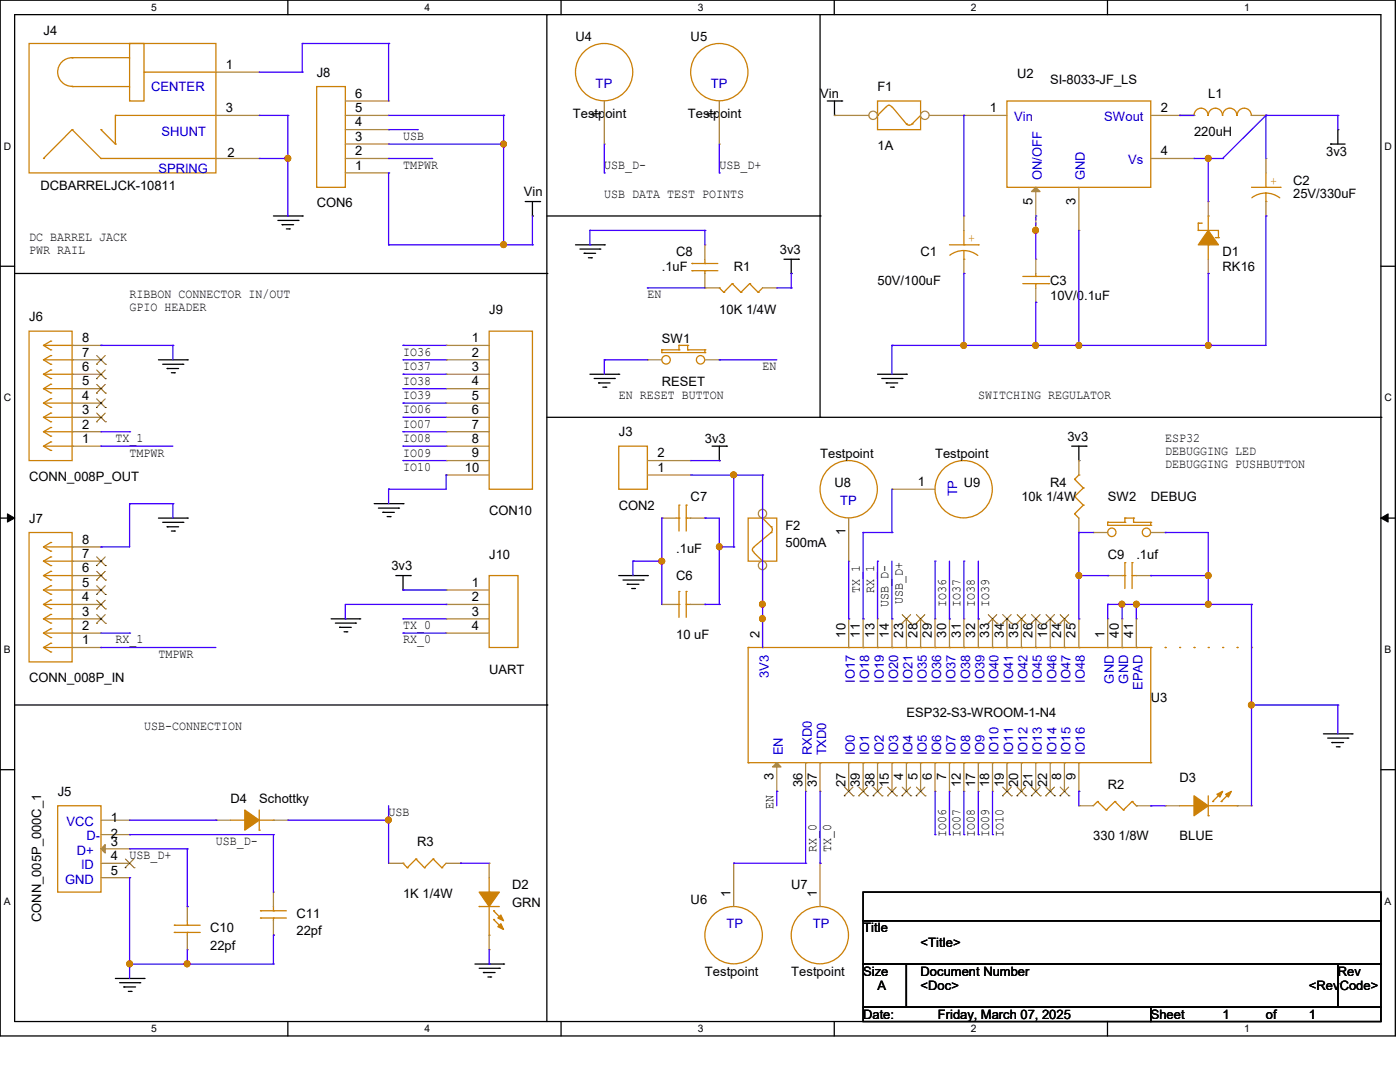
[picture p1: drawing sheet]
<svg xmlns="http://www.w3.org/2000/svg" width="279mm" height="216mm" viewBox="0 0 279 216" stroke-linecap="round" stroke-linejoin="round" font-family="sans-serif">
<path d="M0 0h278.5v206.7h-278.5zM2.9 2.9h272.7v200.9h-272.7z" fill="none" stroke="#000" stroke-width=".25"/>
<g fill="#fff">
<path d="M30.2 .3h1.1v2.3h-1.1z"/>
<path d="M30.2 204.1h1.1v2.3h-1.1z"/>
</g>
<path d="M57.4 0v2.9M57.4 203.8v2.9" fill="none" stroke="#000" stroke-width=".25"/>
<g fill="#fff">
<path d="M84.7 .3h1.1v2.3h-1.1z"/>
<path d="M84.7 204.1h1.1v2.3h-1.1z"/>
</g>
<path d="M112 0v2.9M112 203.8v2.9" fill="none" stroke="#000" stroke-width=".25"/>
<g fill="#fff">
<path d="M139.2 .3h1.1v2.3h-1.1z"/>
<path d="M139.2 204.1h1.1v2.3h-1.1z"/>
</g>
<path d="M166.5 0v2.9M166.5 203.8v2.9" fill="none" stroke="#000" stroke-width=".25"/>
<g fill="#fff">
<path d="M193.8 .3h1.1v2.3h-1.1z"/>
<path d="M193.8 204.1h1.1v2.3h-1.1z"/>
</g>
<path d="M221 0v2.9M221 203.8v2.9" fill="none" stroke="#000" stroke-width=".25"/>
<g fill="#fff">
<path d="M248.3 .3h1.1v2.3h-1.1z"/>
<path d="M248.3 204.1h1.1v2.3h-1.1z"/>
<path d="M.8 28h1.4v2.3h-1.4z"/>
<path d="M276.3 28h1.4v2.3h-1.4z"/>
<path d="M.8 78.2h1.4v2.3h-1.4z"/>
<path d="M276.3 78.2h1.4v2.3h-1.4z"/>
</g>
<path d="M0 53.1h2.9M275.6 53.1h2.9" fill="none" stroke="#000" stroke-width=".25"/>
<g fill="#fff">
<path d="M.8 128.5h1.3v2.2h-1.3z"/>
<path d="M276.3 128.5h1.3v2.2h-1.3z"/>
</g>
<path d="M0 103.4h2.9M275.6 103.4h2.9" fill="none" stroke="#000" stroke-width=".25"/>
<path d="M1.5 102.5l1.4 .9-1.4 .8zM275.6 103.4l1.4-.9v1.7z" fill="#000" stroke="#000" stroke-width=".2"/>
<g fill="#fff">
<path d="M.8 178.7h1.3v2.2h-1.3z"/>
<path d="M276.3 178.7h1.3v2.2h-1.3z"/>
</g>
<g fill="none" stroke="#000" stroke-width=".25">
<path d="M109.1 2.9h.1M109.1 2.9v200.9M163.7 2.9v80.4M165.1 20.2h2.9M166.5 23h.1M166.5 20.2v2.8M168 20.2h.1M265.6 28.7h.1M265.6 28.7h2.8M267 25.9h.1M267 25.9v2.8M2.9 54.6h106.2"/>
<path d="M54.6 43.1h5.7M55.5 44h4M56.3 44.8h.1M56.3 44.8h2.3M57.1 45.7h.6M57.7 45.7h.1M59.5 44h.1M60.3 43.1h.1M104.8 40.2h2.9M106.3 43.1h.1M106.3 40.2v2.9M107.7 40.2h.1"/>
<path d="M109.1 54.6h.1M109.1 43.1h54.6M114.9 48.9h5.7M115.7 49.7h4M116.6 50.5h.1M116.6 50.5h2.3M117.4 51.4h.6M118 51.4h.1M119.7 49.7h.1M120.6 48.9h.1M156.5 51.7h2.8M157.9 54.6h.1"/>
<path d="M157.9 51.7v2.9M159.3 51.7h.1M163.7 43.1h.1M31.6 71.8h5.8M32.5 72.7h4M33.4 73.5h.1M33.4 73.5h2.2M34.2 74.4h.6M34.8 74.4h.1M36.5 72.7h.1M37.4 71.8h.1M117.7 74.7h5.8"/>
<path d="M118.6 75.5h4M119.5 76.4h.1M119.5 76.4h2.3M120.3 77.3h.6M120.9 77.3h.1M122.6 75.5h.1M123.5 74.7h.1M175.1 74.7h5.8M176 75.5h4M176.9 76.4h.1M176.9 76.4h2.3M177.7 77.3h.6"/>
<path d="M178.3 77.3h.1M180 75.5h.1M180.9 74.7h.1M109.1 83.3h166.5M142.1 89h2.9M143.6 91.9h.1M143.6 89v2.9M145 89h.1M163.7 83.3h.1M213.9 89h2.8M215.3 91.9h.1M215.3 89v2.9"/>
<path d="M216.7 89h.1M275.6 83.3h.1M31.6 103.4h5.8M32.5 104.2h4M33.4 105.1h.1M33.4 105.1h2.2M34.2 106h.6M34.8 106h.1M36.5 104.2h.1M37.4 103.4h.1M74.7 100.5h5.7M75.5 101.4h4"/>
<path d="M76.4 102.2h.1M76.4 102.2h2.3M77.3 103.1h.6M77.9 103.1h.1M79 114.9h2.9M79.5 101.4h.1M80.4 100.5h.1M80.4 117.7h.1M80.4 114.9v2.8M81.9 114.9h.1M123.5 114.9h5.7M124.3 115.7h4.1"/>
<path d="M125.2 116.6h.1M125.2 116.6h2.3M126.1 117.4h.5M126.6 117.4h.1M128.4 115.7h.1M129.2 114.9h.1M66.1 123.5h5.7M66.9 124.3h4.1M67.8 125.2h.1M67.8 125.2h2.3M68.7 126.1h.5M69.2 126.1h.1"/>
<path d="M71 124.3h.1M71.8 123.5h.1M0 153.6h2.9M2.9 140.7h106.2M109.1 140.7h.1M264.1 146.4h5.7M265 147.3h4M265.8 148.2h.1M265.8 148.2h2.3M266.7 149h.6M267.3 149h.1M269 147.3h.1"/>
<path d="M269.8 146.4h.1M275.6 153.6h2.9M172.3 178h103.3v5.7h-103.3zM23 195.2h5.7M23.9 196.1h4M24.7 196.9h.1M24.7 196.9h2.4M25.6 197.8h.6M26.2 197.8h.1M27.9 196.1h.1M28.7 195.2h.1M94.8 192.4h5.7"/>
<path d="M95.6 193.2h4.1M96.5 194.1h.1M96.5 194.1h2.3M97.4 194.9h.5M97.9 194.9h.1M99.7 193.2h.1M100.5 192.4h.1M172.3 183.7h103.3v8.7h-103.3zM172.3 192.4h8.6v8.6h-8.6zM180.9 192.4h86.1v8.6h-86.1zM267 192.4h8.6v8.6h-8.6zM172.3 201h57.4v2.8h-57.4z"/>
<path d="M229.7 201h45.9v2.8h-45.9z"/>
</g>
<g fill="none" stroke="#cc8006" stroke-width=".25">
<path d="M63.2 17.3h5.7v20.1h-5.7zM241.1 23a1.4 1.4 0 0 0-1.4-1.4 1.4 1.4 0 0 0-1.4 1.4M244 23a1.42 1.42 0 0 0-1.5-1.4 1.42 1.42 0 0 0-1.4 1.4M249.7 23a1.42 1.42 0 0 0-1.4-1.4 1.42 1.42 0 0 0-1.4 1.4h-.1a1.42 1.42 0 0 0-1.4-1.4 1.42 1.42 0 0 0-1.4 1.4M138.1 52.6h.1M138.1 54h.1M138.1 52.6h5.2M138.1 54h5.2M140.7 54h.1M140.7 52.6h.1M140.7 51.7v.9M140.7 54v.6"/>
<path d="M239.1 46h.1M239.1 44.5h.1M239.1 46h4.1v1.4M239.1 44.5v1.5M239.1 44.5h.6M239.7 44.5h.1M241.1 48.9h.1M241.1 43.1h.1M241.1 43.1v2.9M241.1 48.9v2.8M242.6 47.4h.1M242.6 47.4h.6"/>
<path d="M243.2 47.4h.1M97.6 66.1h8.7v31.5h-8.7zM214.5 99.1h.1M214.5 95.6h.1M214.5 99.1l1.7 1.7M214.5 95.6l1.7 1.8M215.3 94.8h.1M215.3 94.8l-.8 .8M216.2 97.4h.1M216.2 97.4l-1.7 1.7M149.3 103.4h5.7v8.6h-5.7zM150.5 110.3l1.7 1.7"/>
<path d="M150.5 109.2a.55 .55 0 0 0-.3 .5 .55 .55 0 0 0 .3 .5M152.2 112h.1M152.2 103.4l1.7 1.7M153.9 105.1h.1M153.9 106.3h.1M153.9 106.3l-3.4 2.8M153.9 105.1l.2 .6-.2 .6M214.5 102.5h.1M214.5 102.5l.8 .9M216.2 100.8h.1M216.2 100.8l-1.7 1.7M221.1 104.2h.1"/>
<path d="M221.1 104.2v.6h8.6M221.1 104.2h3.4M224.5 103.4h.1M224.5 104.2h.1M224.5 103.4h1.7M224.5 103.4v.8M226.2 104.2h.1M226.2 103.4h.1M226.2 104.2h3.5M226.2 103.4v.8M229.7 104.8h.1M229.7 104.2h.1"/>
<path d="M229.7 104.2v.6M149.3 129.2h.1M149.3 129.2v23M149.3 129.2h80.4M152.2 129.2h.1M169.4 129.2h.1M172.3 129.2h.1M175.1 129.2h.1M178 129.2h.1M180.9 129.2h.1M183.7 129.2h.1M186.6 129.2h.1"/>
<path d="M189.5 129.2h.1M192.4 129.2h.1M195.2 129.2h.1M198.1 129.2h.1M201 129.2h.1M203.8 129.2h.1M206.7 129.2h.1M209.6 129.2h.1M212.4 129.2h.1M215.3 129.2h.1M221.1 129.2h.1M223.9 129.2h.1"/>
<path d="M226.8 129.2h.1M229.7 129.2h.1M229.7 129.2v23M232.5 129.2h.1M235.4 129.2h.1M238.3 129.2h.1M241.1 129.2h.1M244 129.2h.1M246.9 129.2h.1M249.8 129.2h.1M149.3 152.2h.1M149.3 152.2h80.4"/>
<path d="M155 152.2h.1M160.8 152.2h.1M163.7 152.2h.1M169.4 152.2h.1M172.3 152.2h.1M175.1 152.2h.1M178 152.2h.1M180.9 152.2h.1M183.7 152.2h.1M186.6 152.2h.1M189.5 152.2h.1M192.4 152.2h.1"/>
<path d="M195.2 152.2h.1M198.1 152.2h.1M201 152.2h.1M203.8 152.2h.1M206.7 152.2h.1M209.6 152.2h.1M212.4 152.2h.1M215.3 152.2h.1M229.7 152.2h.1M11.5 160.8h8.7v17.2h-8.7zM46 163.7h2.9M48.9 163.7h.1"/>
<path d="M51.7 165.7h.1M51.7 161.6v4.1M51.7 163.7h2.9M54.6 163.7h.1M97.6 178h.1M97.6 175.1v2.9M34.8 184.6h.1M34.8 186.1h.1M34.8 184.6h5.2M34.8 186.1h5.2M37.4 186.1h.1M37.4 184.6h.1"/>
<path d="M37.4 183.7v.9M37.4 186.1v.5M52 181.7h.1M52 183.2h.1M52 181.7h5.1M52 183.2h5.1M54.6 183.2h.1M54.6 181.7h.1M54.6 180.9v.8M54.6 183.2v.5M95.6 180.9h.1M95.6 180.9h4.1"/>
<path d="M97.6 186.6h.1M97.6 180.9v5.7M98.5 181.7h.1M98.5 183.5h.1M98.5 181.7l1.7 1.8M98.5 183.5l1.7 1.7"/>
<circle cx="192.3" cy="97.6" r="5.7"/>
<circle cx="221.9" cy="106.2" r=".83"/>
<circle cx="228.8" cy="106.2" r=".83"/>
<circle cx="146.4" cy="186.6" r="5.7"/>
</g>
<g fill="none" stroke="#a84" stroke-width=".25">
<path d="M68.9 34.5h8.7M68.9 31.6h8.7M68.9 28.7h8.7M68.9 25.9h8.7M68.9 23h8.7M68.9 20.2h8.7M77.6 34.5h.1M77.6 31.6h.1M77.6 28.7h.1M77.6 25.9h.1M77.6 23h.1M77.6 20.2h.1"/>
<path d="M235.4 23h.1M235.4 23h2.9M249.8 23h2.8M252.6 23h.1M140.7 57.4h.1M140.7 48.9h.1M140.7 48.9v2.8M140.7 54.6v2.8M241.1 54.6h.1M241.1 40.2h.1M241.1 40.2v2.9M241.1 51.7v2.9"/>
<path d="M89 68.9h.1M89 71.8h.1M89 74.7h.1M89 77.6h.1M89 68.9h8.6M89 71.8h8.6M89 74.7h8.6M89 77.6h8.6M89 80.4h.1M89 83.3h.1M89 86.1h.1M89 89h.1"/>
<path d="M89 91.9h.1M89 94.8h.1M89 80.4h8.6M89 83.3h8.6M89 86.1h8.6M89 89h8.6M89 91.9h8.6M89 94.8h8.6M178 97.6h.1M178 97.6h8.6M215.3 91.9h.1M215.3 91.9v2.9"/>
<path d="M215.3 106.3h.1M215.3 103.4v2.9M218.2 106.3h.1M218.2 106.3h2.9M229.7 106.3h2.8M232.5 106.3h.1M152.2 123.5h.1M152.2 123.5v5.7M169.4 123.5h.1M169.4 123.5v5.7M172.3 123.5h.1M172.3 123.5v5.7"/>
<path d="M175.1 123.5h.1M175.1 123.5v5.7M178 123.5h.1M178 123.5v5.7M180.9 123.5h.1M180.9 123.5v5.7M183.7 123.5h.1M183.7 123.5v5.7M186.6 123.5h.1M186.6 123.5v5.7M189.5 123.5h.1M189.5 123.5v5.7"/>
<path d="M192.4 123.5h.1M192.4 123.5v5.7M195.2 123.5h.1M195.2 123.5v5.7M198.1 123.5h.1M198.1 123.5v5.7M201 123.5h.1M201 123.5v5.7M203.8 123.5h.1M203.8 123.5v5.7M206.7 123.5h.1M206.7 123.5v5.7"/>
<path d="M209.6 123.5h.1M209.6 123.5v5.7M212.4 123.5h.1M212.4 123.5v5.7M215.3 123.5h.1M215.3 123.5v5.7M221.1 123.5h.1M221.1 123.5v5.7M223.9 123.5h.1M223.9 123.5v5.7M226.8 123.5h.1M226.8 123.5v5.7"/>
<path d="M155 157.9h.1M155 152.2v5.7M160.8 157.9h.1M160.8 152.2v5.7M163.7 157.9h.1M163.7 152.2v5.7M169.4 157.9h.1M169.4 152.2v5.7M172.3 157.9h.1M172.3 152.2v5.7M175.1 157.9h.1M175.1 152.2v5.7"/>
<path d="M178 157.9h.1M178 152.2v5.7M180.9 157.9h.1M180.9 152.2v5.7M183.7 157.9h.1M183.7 152.2v5.7M186.6 157.9h.1M186.6 152.2v5.7M189.5 157.9h.1M189.5 152.2v5.7M192.4 157.9h.1M192.4 152.2v5.7"/>
<path d="M195.2 157.9h.1M195.2 152.2v5.7M198.1 157.9h.1M198.1 152.2v5.7M201 157.9h.1M201 152.2v5.7M203.8 157.9h.1M203.8 152.2v5.7M206.7 157.9h.1M206.7 152.2v5.7M209.6 157.9h.1M209.6 152.2v5.7"/>
<path d="M212.4 157.9h.1M212.4 152.2v5.7M215.3 157.9h.1M215.3 152.2v5.7M20.2 163.7h5.7M20.2 166.5h5.7M20.2 169.4h5.7M20.2 172.3h5.7M20.2 175.1h5.7M25.9 163.7h.1M25.9 166.5h.1M25.9 169.4h.1"/>
<path d="M25.9 172.3h.1M25.9 175.1h.1M43.1 163.7h.1M43.1 163.7h2.9M54.6 178h.1M54.6 163.7h2.8M54.6 178v2.9M57.4 163.7h.1M97.6 172.3h.1M97.6 172.3v2.8M146.4 172.3h.1M146.4 172.3v8.6"/>
<path d="M37.4 189.5h.1M37.4 180.9h.1M37.4 180.9v2.8M37.4 186.6v2.9M54.6 186.6h.1M54.6 183.7v2.9M97.6 189.5h.1M97.6 186.6v2.9"/>
</g>
<g fill="#cc8006" stroke="#cc8006" stroke-width=".25">
<path d="M241.1 46l2.1 2.9h-4.1z" fill-rule="evenodd"/>
<path d="M48.9 161.6l2.8 2.1-2.8 2z" fill-rule="evenodd"/>
<path d="M95.6 178h4.1l-2.1 2.9z" fill-rule="evenodd"/>
<path d="M99.4 184.9l.5-.6 .6 1.2z" fill-rule="evenodd"/>
<path d="M99.4 183.2l.5-.6 .6 1.1z" fill-rule="evenodd"/>
</g>
<g fill="#a84" stroke="#a84" stroke-width=".25">
<path d="M154.2 153l.8-.8 .9 .8z"/>
<path d="M20.2 169.4l.8-.9v1.7z"/>
</g>
<g fill="none" stroke="#804000" stroke-width=".2">
<path d="M180 124.4h.1M180 122.6l1.8 1.8M181.7 122.6l-1.7 1.8M181.8 124.4h.1M182.8 124.4h.1M182.9 122.6l1.7 1.8M184.6 122.6l-1.8 1.8M184.6 124.4h.1M197.2 124.4h.1M197.2 122.6l1.8 1.8M198.9 122.6l-1.7 1.8M199 124.4h.1"/>
<path d="M200.1 124.4h.1M200.1 122.6l1.7 1.8M201.8 122.6l-1.7 1.8M201.8 124.4h.1M202.9 124.4h.1M203 122.6l1.7 1.8M204.7 122.6l-1.8 1.8M204.7 124.4h.1M205.8 124.4h.1M205.9 122.6l1.7 1.8M207.6 122.6l-1.8 1.8M207.6 124.4h.1"/>
<path d="M208.7 124.4h.1M208.7 122.6l1.8 1.8M210.4 122.6l-1.7 1.8M210.5 124.4h.1M211.5 124.4h.1M211.6 122.6l1.7 1.8M213.3 122.6l-1.8 1.8M213.3 124.4h.1M168.5 158.8h.1M168.5 157.1l1.8 1.7M170.2 157.1l-1.7 1.7M170.3 158.8h.1"/>
<path d="M171.4 158.8h.1M171.4 157.1l1.7 1.7M173.1 157.1l-1.7 1.7M173.1 158.8h.1M174.2 158.8h.1M174.3 157.1l1.7 1.7M176 157.1l-1.8 1.7M176 158.8h.1M177.1 158.8h.1M177.2 157.1l1.7 1.7M178.9 157.1l-1.8 1.7M178.9 158.8h.1"/>
<path d="M180 158.8h.1M180 157.1l1.8 1.7M181.7 157.1l-1.7 1.7M181.8 158.8h.1M182.8 158.8h.1M182.9 157.1l1.7 1.7M184.6 157.1l-1.8 1.7M184.6 158.8h.1M200.1 158.8h.1M200.1 157.1l1.7 1.7M201.8 157.1l-1.7 1.7M201.8 158.8h.1"/>
<path d="M202.9 158.8h.1M203 157.1l1.7 1.7M204.7 157.1l-1.8 1.7M204.7 158.8h.1M205.8 158.8h.1M205.9 157.1l1.7 1.7M207.6 157.1l-1.8 1.7M207.6 158.8h.1M208.7 158.8h.1M208.7 157.1l1.8 1.7M210.4 157.1l-1.7 1.7M210.5 158.8h.1"/>
<path d="M211.5 158.8h.1M211.6 157.1l1.7 1.7M213.3 157.1l-1.8 1.7M213.3 158.8h.1M25 173.1h.1M25 171.4l1.8 1.7M26.7 171.4l-1.7 1.7M26.8 173.1h.1"/>
</g>
<circle cx="152.2" cy="102.5" r=".83" fill="#fff" stroke="#a84" stroke-width=".25"/>
<path d="M152.2 94.8h.1M152.2 94.8v6.8" fill="none" stroke="#a84" stroke-width=".25"/>
<circle cx="152.2" cy="112.8" r=".83" fill="#fff" stroke="#a84" stroke-width=".25"/>
<g fill="none" stroke="#a84" stroke-width=".25">
<path d="M43.1 14.4h8.6M51.7 14.4h.1M43.1 31.6h8.6M43.1 23h8.6M51.7 31.6h.1M51.7 23h.1M120.6 28.7h.1M120.6 20.2v8.5M252.6 31.6h.1M252.6 31.6v2.9M252.6 43.1h.1M252.6 40.2v2.9"/>
<path d="M14.4 77.6h5.8M14.4 74.7h5.8M14.4 71.8h5.8M14.4 68.9h5.8M20.2 77.6h.1M20.2 74.7h.1M20.2 71.8h.1M20.2 68.9h.1M14.4 89h5.8M14.4 86.1h5.8M14.4 83.3h5.8M14.4 80.4h5.8"/>
<path d="M20.2 89h.1M20.2 86.1h.1M20.2 83.3h.1M20.2 80.4h.1M89 117.7h.1M89 117.7h8.6M152.2 113.7v6.9M221.1 114.9h.1M221.1 114.9h2.8M226.8 114.9h2.9M229.7 114.9h.1M89 120.6h.1"/>
<path d="M89 123.5h.1M89 126.3h.1M89 120.6h8.6M89 123.5h8.6M89 126.3h8.6M152.2 120.6h.1M77.6 172.3h.1M77.6 172.3h2.8M89 172.3h2.9M91.9 172.3h.1M163.7 172.3h.1M163.7 172.3v8.6"/>
<path d="M215.3 160.8h.1M215.3 160.8h2.9M226.8 160.8h2.9M229.7 160.8h.1M232.5 160.8h.1M232.5 160.8h2.9M246.9 160.8h2.9M249.8 160.8h.1"/>
</g>
<g fill="none" stroke="#cc8006" stroke-width=".25">
<path d="M5.8 8.7h37.3v25.8h-37.3zM14.4 11.5h.1M14.4 17.3h.1M14.4 11.5h11.5M14.4 17.3h11.5M14.4 11.5a2.86 2.86 0 0 0-2.9 2.9 2.86 2.86 0 0 0 2.9 2.8M25.9 8.7h2.8v11.5h-2.8zM28.7 14.4h.1M28.7 14.4h14.4M8.7 31.6h.1M14.4 25.9h.1M14.4 25.9l5.8 5.7"/>
<path d="M14.4 25.9l-5.7 5.7M20.2 31.6h.1M20.2 25.9h.1M20.2 31.6h22.9M20.2 25.9l2.8 2.8M23 23h.1M23 28.7h.1M23 23h20.1M23 23v5.7M175.1 20.2h8.6v5.7h-8.6zM175.1 23h.1M176.9 21.3l-1.8 1.7"/>
<path d="M176.9 21.3a.55 .55 0 0 1 .5-.3 .55 .55 0 0 1 .5 .3M178 21.3l2.9 3.4M180.9 24.7h.1M182 24.7h.1M182 24.7l-.6 .3-.5-.3M183.7 23l-1.7 1.7M249.8 37.4h5.7M252.6 37.4h.1M252.6 38.5l1.5 .3 1.3 .7M252.6 38.5l-1.5 .3-1.3 .7M252.6 34.5v2.9M252.6 38.5v1.7"/>
<path d="M255.5 37.4h.1M252.6 40.2h.1M5.8 66.1h8.6v25.8h-8.6zM8.7 77.6h5.7M8.7 74.7h5.7M8.7 71.8h5.7M8.7 68.9h5.7M8.7 77.6l1.4 .8M8.7 74.7l1.4 .8M8.7 71.8l1.4 .9M8.7 68.9l1.4 .9M10.1 78.4h.1"/>
<path d="M10.1 75.5h.1M10.1 72.7h.1M10.1 69.8h.1M10.1 79.5h.1M10.1 76.7h.1M10.1 73.8h.1M10.1 71h.1M10.1 68.1h.1M10.1 79.5l-1.4 .9M10.1 76.7l-1.4 .9M10.1 73.8l-1.4 .9M10.1 71l-1.4 .8"/>
<path d="M10.1 68.1l-1.4 .8M14.4 77.6h.1M14.4 74.7h.1M14.4 71.8h.1M14.4 68.9h.1M8.7 89h5.7M8.7 86.1h5.7M8.7 83.3h5.7M8.7 80.4h5.7M8.7 89l1.4 .9M8.7 86.1l1.4 .9M8.7 83.3l1.4 .9"/>
<path d="M8.7 80.4l1.4 .9M10.1 89.9h.1M10.1 87h.1M10.1 84.2h.1M10.1 81.3h.1M10.1 88.2h.1M10.1 85.3h.1M10.1 82.4h.1M10.1 88.2l-1.4 .8M10.1 85.3l-1.4 .8M10.1 82.4l-1.4 .9M14.4 89h.1"/>
<path d="M14.4 86.1h.1M14.4 83.3h.1M14.4 80.4h.1M97.6 114.9h5.8v14.3h-5.8zM223.9 114.9h.6M224.5 114.9h.1M224.5 112.3h.1M224.5 112.3v5.1M225.9 112.3h.1M225.9 114.9h.1M225.9 114.9h.9M225.9 112.3v5.1"/>
<path d="M219 159.9h.1M219 159.9l-.8 .9M219 159.9l1.8 1.7M222.5 159.9h.1M222.5 159.9l-1.7 1.7M222.5 159.9l1.7 1.7M225.9 159.9h.1M225.9 159.9l-1.7 1.7M225.9 159.9l.9 .9M241.1 158.8v4M242 159.9h.1M243.7 159.9h.1"/>
<path d="M243.7 158.2l-1.7 1.7M245.4 158.2l-1.7 1.7M80.4 172.3h.1M80.4 172.3l.9 .8M81.3 173.1h.1M83 171.4h.1M83 171.4l1.7 1.7M83 171.4l-1.7 1.7M84.7 173.1h.1M86.4 171.4h.1M86.4 171.4l1.8 1.7M86.4 171.4l-1.7 1.7"/>
<path d="M88.2 173.1h.1M89 172.3l-.8 .8M220.8 161.6h.1M224.2 161.6h.1M226.8 160.8h.1M235.4 160.8h2.9M238.3 160.8h.1M241.1 162.8h.1M241.1 160.8h5.8M246.9 160.8h.1"/>
<circle cx="120.6" cy="14.4" r="5.7"/>
<circle cx="163.6" cy="186.6" r="5.7"/>
</g>
<g fill="#cc8006" stroke="#cc8006" stroke-width=".25">
<path d="M238.3 158.8l2.8 2-2.8 2z" fill-rule="evenodd"/>
<path d="M244.6 158.5l1.1-.6-.5 1.1z" fill-rule="evenodd"/>
<path d="M242.9 158.5l1.1-.6-.5 1.1z" fill-rule="evenodd"/>
</g>
<g fill="none" stroke="#804000" stroke-width=".2">
<path d="M19.3 78.4h.1M19.3 75.6h.1M19.3 72.7h.1M19.3 79.6l1.7 1.7M19.3 76.7l1.7 1.7M19.3 73.8l1.7 1.8M19.3 71l1.7 1.7M21 79.6l-1.7 1.7M21 76.7l-1.7 1.7M21 73.8l-1.7 1.8M21 71l-1.7 1.7M21 78.4h.1"/>
<path d="M21 75.6h.1M21 72.7h.1M19.3 84.2h.1M19.3 81.3h.1M19.3 82.4l1.7 1.8M21 82.4l-1.7 1.8M21 84.2h.1M21 81.3h.1"/>
</g>
<circle cx="184.6" cy="23" r=".84" fill="#fff" stroke="#a84" stroke-width=".25"/>
<path d="M185.5 23h6.9M192.4 23h.1" fill="none" stroke="#a84" stroke-width=".25"/>
<circle cx="174.3" cy="23" r=".84" fill="#fff" stroke="#a84" stroke-width=".25"/>
<g fill="none" stroke="#a84" stroke-width=".25">
<path d="M143.6 28.7h.1M143.6 20.2v8.5M166.5 23h.1M166.5 23h6.9M192.4 23h.1M192.4 23h8.6M206.7 37.4v8.6M215.3 37.4v8.6M229.7 23h8.6M229.7 31.6h8.6M238.3 23h.1M238.3 31.6h.1"/>
<path d="M140.7 57.4h.1M140.7 57.4h2.9M152.2 57.4h2.8M155 57.4h.1M192.4 43.1h.1M192.4 54.6h.1M192.4 43.1v2.9M192.4 51.7v2.9M206.7 51.7h.1M206.7 46h.1M206.7 51.7v2.9M206.7 57.4v2.9"/>
<path d="M215.3 46h.1M129.2 71.8h.1M129.2 71.8h2.9M140.7 71.8h2.9M143.6 71.8h.1M206.7 60.3h.1M129.2 94.8h8.6M129.2 91.9h8.6M137.8 94.8h.1M137.8 91.9h.1M14.4 117.7h5.8M14.4 114.9h5.8"/>
<path d="M14.4 112h5.8M14.4 109.1h5.8M20.2 117.7h.1M20.2 114.9h.1M20.2 112h.1M20.2 109.1h.1M132.1 103.4h.1M132.1 103.4h2.9M137.8 103.4h2.9M140.7 103.4h.1M169.4 112h.1M169.4 103.4v8.6"/>
<path d="M14.4 120.6h5.8M14.4 129.2h5.8M14.4 126.3h5.8M14.4 123.5h5.8M20.2 129.2h.1M20.2 126.3h.1M20.2 123.5h.1M20.2 120.6h.1M132.1 120.6h.1M132.1 120.6h2.9M137.8 120.6h2.9M140.7 120.6h.1"/>
</g>
<g fill="none" stroke="#cc8006" stroke-width=".25">
<path d="M201 20.2h28.7v17.2h-28.7zM143.6 57.4h.1M143.6 57.4l.8 .9M144.4 58.3h.1M146.1 56.6h.1M146.1 56.6l1.8 1.7M146.1 56.6l-1.7 1.7M147.9 58.3h.1M149.6 56.6h.1M149.6 56.6l1.7 1.7M149.6 56.6l-1.7 1.7M151.3 58.3h.1"/>
<path d="M152.2 57.4l-.9 .9M189.5 48.9h5.7M192.4 51.7h.1M192.4 48.9h.1M192.4 50l1.4 .3 1.3 .7M192.4 50l-1.5 .2-1.3 .7M192.4 46v2.9M192.4 50v1.7M195.2 48.9h.1M204.1 56.6h5.2M204.1 55.2h5.2M206.7 55.2h.1"/>
<path d="M206.7 56.6h.1M206.7 54.6v.6M206.7 56.6v.8M209.3 56.6h.1M209.3 55.2h.1M132.1 69.8h.1M132.1 69.8v.6h8.6M132.1 69.8h3.4M135.5 68.9h.1M135.5 69.8h.1M135.5 68.9v.9M135.5 68.9h1.7"/>
<path d="M137.2 69.8h.1M137.2 68.9h.1M137.2 69.8h3.5M137.2 68.9v.9M140.7 70.4h.1M140.7 69.8h.1M140.7 69.8v.6M123.5 89h5.7v8.6h-5.7zM5.8 106.3h8.6v25.8h-8.6zM8.7 117.7h5.7M8.7 114.9h5.7M8.7 112h5.7"/>
<path d="M8.7 109.1h5.7M8.7 117.7l1.4 .9M8.7 114.9l1.4 .8M8.7 112l1.4 .9M8.7 109.1l1.4 .9M10.1 118.6h.1M10.1 115.7h.1M10.1 112.9h.1M10.1 110h.1M10.1 119.7h.1M10.1 116.9h.1M10.1 114h.1"/>
<path d="M10.1 111.1h.1M10.1 108.2h.1M10.1 119.7l-1.4 .9M10.1 116.9l-1.4 .8M10.1 114l-1.4 .9M10.1 111.1l-1.4 .9M10.1 108.2l-1.4 .9M14.4 117.7h.1M14.4 114.9h.1M14.4 112h.1M14.4 109.1h.1M135 103.4h.5"/>
<path d="M135.5 118h.1M135.5 103.4h.1M135.5 100.8h.1M135.5 100.8v5.2M135.5 118v5.2M136.9 118h.1M136.9 100.8h.1M136.9 103.4h.1M136.9 100.8v5.2M136.9 118v5.2M136.9 103.4h.9M8.7 120.6h5.7"/>
<path d="M8.7 129.2h5.7M8.7 126.3h5.7M8.7 123.5h5.7M8.7 129.2l1.4 .9M8.7 126.3l1.4 .9M8.7 123.5l1.4 .8M8.7 120.6l1.4 .9M10.1 130.1h.1M10.1 127.2h.1M10.1 124.3h.1M10.1 121.5h.1M10.1 128.4h.1"/>
<path d="M10.1 125.5h.1M10.1 122.6h.1M10.1 128.4l-1.4 .8M10.1 125.5l-1.4 .8M10.1 122.6l-1.4 .9M14.4 129.2h.1M14.4 126.3h.1M14.4 123.5h.1M14.4 120.6h.1M135 120.6h.5M135.5 120.6h.1M136.9 120.6h.1"/>
<path d="M136.9 120.6h.9"/>
<circle cx="143.6" cy="14.4" r="5.7"/>
<circle cx="132.9" cy="71.8" r=".85"/>
<circle cx="139.8" cy="71.8" r=".83"/>
<circle cx="169.4" cy="97.6" r="5.7"/>
</g>
<g fill="none" stroke="#804000" stroke-width=".2">
<path d="M19.3 118.6h.1M19.3 115.7h.1M19.3 112.9h.1M19.3 119.8l1.7 1.7M19.3 116.9l1.7 1.7M19.3 114l1.7 1.7M19.3 111.1l1.7 1.8M21 119.8l-1.7 1.7M21 116.9l-1.7 1.7M21 114l-1.7 1.7M21 111.1l-1.7 1.8M21 118.6h.1"/>
<path d="M21 115.7h.1M21 112.9h.1M19.3 124.4h.1M19.3 121.5h.1M19.3 122.6l1.7 1.8M21 122.6l-1.7 1.8M21 124.4h.1M21 121.5h.1"/>
</g>
<path d="M205.9 38.2l.8-.8 .9 .8z" fill="#a84" stroke="#a84" stroke-width=".25"/>
<g fill="none" stroke="#4200ff" stroke-width=".25">
<path d="M51.7 14.4h8.6M60.3 14.4h.1M60.3 8.7h.1M60.3 8.7v5.7M60.3 8.7h17.3M77.6 8.7h.1M77.6 8.7v11.5M51.7 31.6h5.7M51.7 23h5.7M57.4 23h.1M57.4 31.6h.1M57.4 23v20.1"/>
<path d="M77.6 34.5h.1M77.6 31.6h8.5M77.6 23h22.9M77.6 34.5v14.4M77.6 28.7h22.9M77.6 25.9h5.7M83.3 25.9h.1M86.1 31.6h.1M100.5 23h.1M100.5 28.7h.1M100.5 23v25.9M120.6 34.5h.1"/>
<path d="M120.6 28.7v5.8M143.6 34.5h.1M143.6 28.7v5.8M192.4 23h.1M192.4 23v20.1M235.4 23h.1M235.4 23h2.9M238.3 31.6h5.7M241.1 31.6h.1M241.1 31.6v8.6M244 31.6h.1M252.6 23h.1"/>
<path d="M252.6 23v8.6M252.6 23l-8.6 8.6M252.6 23h14.4M267 23h.1M267 23v2.9M57.4 43.1h.1M77.6 48.9h.1M77.6 48.9h28.7M100.5 48.9h.1M106.3 48.9h.1M106.3 43.1v5.8M117.7 46h.1"/>
<path d="M117.7 48.9h.1M117.7 46h23M117.7 46v2.9M129.2 57.4h.1M129.2 57.4h11.5M140.7 46h.1M140.7 46v2.9M155 57.4h2.9M157.9 57.4h.1M157.9 54.6h.1M157.9 54.6v2.8M192.4 54.6h.1"/>
<path d="M192.4 54.6v14.3M206.7 46h.1M206.7 46v5.7M215.3 46v22.9M241.1 54.6h.1M241.1 54.6v14.3M252.6 43.1h.1M252.6 43.1v25.8h-74.6M20.2 68.9h.1M20.2 68.9h14.3M34.5 68.9h.1M34.5 68.9v2.9"/>
<path d="M80.4 71.8h.1M80.4 74.7h.1M80.4 77.6h.1M80.4 68.9h.1M80.4 68.9h8.6M80.4 71.8h8.6M80.4 74.7h8.6M80.4 77.6h8.6M120.6 71.8h.1M120.6 71.8h8.6M120.6 71.8v2.9M143.6 71.8h.1"/>
<path d="M143.6 71.8h11.4M178 68.9h.1M178 68.9v5.8M192.4 68.9h.1M206.7 60.3h.1M206.7 60.3v8.6M215.3 68.9h.1M241.1 68.9h.1M20.2 89h.1M20.2 89h14.3M20.2 86.1h5.7M25.9 86.1h.1"/>
<path d="M77.6 97.6h.1M77.6 97.6v2.9M80.4 91.9h.1M80.4 89h.1M80.4 80.4h.1M80.4 83.3h.1M80.4 86.1h.1M80.4 89h8.6M80.4 91.9h8.6M80.4 80.4h8.6M80.4 86.1h8.6M80.4 83.3h8.6"/>
<path d="M89 94.8h.1M89 94.8v2.8h-11.4M137.8 91.9h5.8M137.8 94.8h14.4M143.6 91.9h.1M146.4 94.8h.1M146.4 94.8v14.3M152.2 94.8h.1M152.2 94.8v34.4M178 97.6v8.7M20.2 109.1h.1M25.9 100.5h.1"/>
<path d="M25.9 100.5v8.6h-5.7M25.9 100.5h8.6M34.5 100.5h.1M34.5 100.5v2.9M80.4 117.7h.1M80.4 117.7h8.6M126.3 112h.1M126.3 112h5.8M126.3 112v2.9M132.1 103.4h.1M132.1 112h.1M132.1 103.4v17.2"/>
<path d="M140.7 103.4h.1M140.7 103.4h2.9v17.2M143.6 109.1h.1M143.6 109.1h2.8M146.4 109.1h.1M169.4 112v11.5M172.3 106.3h.1M172.3 106.3h5.7M172.3 106.3v17.2M175.1 112h.1M175.1 112v11.5M178 106.3h.1"/>
<path d="M178 112v11.5M186.6 112h.1M186.6 112v11.5M189.5 112v11.5M192.4 112h.1M192.4 112v11.5M195.2 112v11.5M215.3 106.3h.1M215.3 114.9h.1M215.3 106.3v17.2M215.3 106.3h2.9M215.3 114.9h5.8"/>
<path d="M221.1 114.9h.1M229.7 114.9h.1M229.7 114.9h11.4M232.5 106.3h.1M232.5 106.3h8.6v14.3M241.1 114.9h.1M20.2 129.2h.1M20.2 129.2h22.9M20.2 126.3h5.7M25.9 126.3h.1M68.9 123.5h.1M80.4 123.5h.1"/>
<path d="M80.4 126.3h.1M80.4 126.3h8.6M80.4 123.5h8.6M89 120.6h.1M89 120.6h-20.1v2.9M140.7 120.6h.1M140.7 120.6h2.9M143.6 120.6h.1M152.2 123.5h.1M152.2 120.6h.1M169.4 123.5h.1M172.3 123.5h.1"/>
<path d="M178 123.5h.1M189.5 123.5h.1M195.2 123.5h.1M215.3 123.5h.1M221.1 120.6h.1M221.1 120.6v2.9M221.1 120.6h28.7M223.9 120.6h.1M223.9 120.6v2.9M226.8 120.6h.1M226.8 120.6v2.9M241.1 120.6h.1"/>
<path d="M249.8 120.6h.1M249.8 120.6v40.2M155 157.9h.1M155 157.9v2.9M160.8 157.9v14.4M163.7 157.9v14.4M186.6 157.9v8.6M189.5 157.9v8.6M192.4 157.9v8.6M195.2 157.9v8.6M198.1 157.9v8.6M215.3 157.9h.1"/>
<path d="M215.3 157.9v2.9M249.8 140.7h.1M249.8 140.7h17.2M267 140.7h.1M267 140.7v5.7M25.9 175.1h.1M25.9 166.5h.1M25.9 163.7h17.2M25.9 175.1v20.1M25.9 169.4h11.5M25.9 166.5h28.7M37.4 169.4h.1"/>
<path d="M37.4 169.4v11.5M43.1 163.7h.1M54.6 166.5h.1M54.6 166.5v11.5M57.4 163.7h20.2M77.6 163.7h.1M77.6 160.8v11.5M91.9 172.3h.1M91.9 172.3h5.7M146.4 172.3h.1M146.4 172.3h14.4M160.8 172.3h.1"/>
<path d="M163.7 172.3h.1M186.6 166.5h.1M189.5 166.5h.1M192.4 166.5h.1M195.2 166.5h.1M198.1 166.5h.1M229.7 160.8h.1M229.7 160.8h2.8M25.9 192.4h.1M25.9 192.4h28.7M37.4 192.4h.1M37.4 180.9h.1"/>
<path d="M37.4 189.5v2.9M54.6 186.6h.1M54.6 192.4h.1M54.6 186.6v5.8M97.6 192.4h.1M97.6 189.5v2.9"/>
</g>
<path d="M206.7 46v-2.9M206.7 43.1h.1" fill="none" stroke="#4200ff" stroke-width=".25" stroke-dasharray=".5"/>
<g fill="#f00" stroke="#f00" stroke-width=".25">
<circle cx="206.7" cy="46" r=".56"/>
<circle cx="215.3" cy="68.9" r=".56"/>
<circle cx="192.3" cy="68.9" r=".56"/>
<circle cx="241.1" cy="68.9" r=".56"/>
<circle cx="57.4" cy="31.6" r=".56"/>
<circle cx="223.9" cy="120.6" r=".56"/>
<circle cx="226.8" cy="120.6" r=".56"/>
<circle cx="241.1" cy="120.6" r=".56"/>
<circle cx="25.9" cy="192.3" r=".56"/>
<circle cx="132.1" cy="112" r=".56"/>
<circle cx="249.7" cy="140.7" r=".56"/>
<circle cx="143.5" cy="109.1" r=".56"/>
<circle cx="152.1" cy="120.6" r=".56"/>
<circle cx="100.5" cy="28.7" r=".56"/>
<circle cx="100.5" cy="48.8" r=".56"/>
<circle cx="146.4" cy="94.7" r=".56"/>
<circle cx="206.7" cy="68.9" r=".56"/>
<circle cx="37.3" cy="192.3" r=".56"/>
<circle cx="77.5" cy="163.6" r=".56"/>
<circle cx="241.1" cy="114.9" r=".56"/>
<circle cx="215.3" cy="114.9" r=".56"/>
<circle cx="152.1" cy="123.4" r=".56"/>
<circle cx="241.1" cy="31.6" r=".56"/>
</g>
<g font-size="2.6">
<text x="8.7" y="7">J4</text>
<text x="114.8" y="8.1">U4</text>
<text x="137.8" y="8.1">U5</text>
<text x="45.1" y="13.8">1</text>
<text x="63.2" y="15.3">J8</text>
<text x="203" y="15.6">U2</text>
<text x="209.6" y="16.7">SI-8033-JF_LS</text>
<text x="45.1" y="22.4">3</text>
<text x="70.9" y="22.4">5</text>
<text x="70.9" y="19.5">6</text>
<text x="114.3" y="23.6">Testpoint</text>
<text x="120" y="23.6" transform="rotate(-90 120 23.6)">1</text>
<text x="137.2" y="23.6">Testpoint</text>
<text x="142.9" y="23.6" transform="rotate(-90 142.9 23.6)">1</text>
<text x="163.7" y="19.6">Vin</text>
<text x="175.1" y="18.2">F1</text>
<text x="197.5" y="22.4">1</text>
<text x="231.6" y="22.4">2</text>
<text x="241.1" y="19.6">L1</text>
<text x="70.9" y="28.1">3</text>
<text x="70.9" y="25.2">4</text>
<text x="80.4" y="27.9">USB</text>
<text x="175.1" y="29.9">1A</text>
<text x="238.3" y="27.1">220uH</text>
<text x="45.4" y="31.4">2</text>
<text x="70.9" y="33.9">1</text>
<text x="70.9" y="31">2</text>
<text x="80.4" y="33.7">TMPWR</text>
<text x="120.6" y="33.7">USB_D-</text>
<text x="143.6" y="33.7">USB_D+</text>
<text x="231.6" y="31">4</text>
<text x="264.7" y="31.1">3v3</text>
<text x="8.1" y="38">DCBARRELJCK-10811</text>
<text x="63.2" y="41.4">CON6</text>
<text x="104.5" y="39.1">Vin</text>
<text x="120.6" y="39.5">USB DATA TEST POINTS</text>
<text x="206.1" y="40.8" transform="rotate(-90 206.1 40.8)">5</text>
<text x="214.7" y="40.8" transform="rotate(-90 214.7 40.8)">3</text>
<text x="258.1" y="36.8">C2</text>
<text x="258.1" y="39.4">25V/330uF</text>
<text x="5.8" y="48">DC BARREL JACK</text>
<text x="5.8" y="50.6">PWR RAIL</text>
<text x="135" y="51.2">C8</text>
<text x="155.6" y="50.6">3v3</text>
<text x="183.7" y="51.2">C1</text>
<text x="244" y="51.2">D1</text>
<text x="25.9" y="59.5">RIBBON CONNECTOR IN/OUT</text>
<text x="129.2" y="59.5">EN</text>
<text x="132.1" y="54.1">.1uF</text>
<text x="146.4" y="54.1">R1</text>
<text x="175.1" y="56.9">50V/100uF</text>
<text x="209.6" y="56.9">C3</text>
<text x="209.6" y="59.8">10V/0.1uF</text>
<text x="244" y="54.1">RK16</text>
<text x="5.8" y="64.1">J6</text>
<text x="25.9" y="62.1">GPIO HEADER</text>
<text x="97.6" y="62.7">J9</text>
<text x="143.6" y="62.7">10K 1/4W</text>
<text x="16.4" y="71.2">7</text>
<text x="16.4" y="68.3">8</text>
<text x="80.4" y="71">IO36</text>
<text x="94.2" y="68.3">1</text>
<text x="94.2" y="71.2">2</text>
<text x="132.1" y="68.4">SW1</text>
<text x="16.4" y="76.9">5</text>
<text x="16.4" y="74">6</text>
<text x="80.4" y="73.9">IO37</text>
<text x="80.4" y="76.7">IO38</text>
<text x="94.2" y="74">3</text>
<text x="94.2" y="76.9">4</text>
<text x="132.1" y="77">RESET</text>
<text x="152.2" y="73.9">EN</text>
<text x="16.4" y="82.6">3</text>
<text x="16.4" y="79.8">4</text>
<text x="80.4" y="79.6">IO39</text>
<text x="80.4" y="82.5">IO06</text>
<text x="94.2" y="79.8">5</text>
<text x="94.2" y="82.6">6</text>
<text x="123.5" y="79.6">EN RESET BUTTON</text>
<text x="195.2" y="79.6">SWITCHING REGULATOR</text>
<text x="16.4" y="88.4">1</text>
<text x="16.4" y="85.5">2</text>
<text x="23" y="88.2">TX_1</text>
<text x="80.4" y="85.3">IO07</text>
<text x="80.4" y="88.2">IO08</text>
<text x="94.2" y="85.5">7</text>
<text x="94.2" y="88.4">8</text>
<text x="123.5" y="87">J3</text>
<text x="140.7" y="88.5">3v3</text>
<text x="213" y="87.9">3v3</text>
<text x="232.5" y="88.2">ESP32</text>
<text x="5.8" y="95.9">CONN_008P_OUT</text>
<text x="25.9" y="91.1">TMPWR</text>
<text x="80.4" y="91.1">IO09</text>
<text x="80.4" y="94">IO10</text>
<text x="92.8" y="94.1">10</text>
<text x="94.2" y="91.3">9</text>
<text x="131.2" y="94.1">1</text>
<text x="131.2" y="91.3">2</text>
<text x="163.7" y="91.4">Testpoint</text>
<text x="186.6" y="91.4">Testpoint</text>
<text x="232.5" y="90.8">DEBUGGING LED</text>
<text x="232.5" y="93.4">DEBUGGING PUSHBUTTON</text>
<text x="123.5" y="101.7">CON2</text>
<text x="137.8" y="99.9">C7</text>
<text x="166.5" y="97.1">U8</text>
<text x="183.2" y="97">1</text>
<text x="192.4" y="97.1">U9</text>
<text x="203.8" y="99.9">10k 1/4W</text>
<text x="209.6" y="97.1">R4</text>
<text x="221.1" y="99.9">SW2</text>
<text x="229.7" y="99.9">DEBUG</text>
<text x="5.8" y="104.3">J7</text>
<text x="97.6" y="102.8">CON10</text>
<text x="156.8" y="105.7">F2</text>
<text x="168.7" y="106.8" transform="rotate(-90 168.7 106.8)">1</text>
<text x="16.4" y="111.3">7</text>
<text x="16.4" y="108.5">8</text>
<text x="78.1" y="113.7">3v3</text>
<text x="97.6" y="111.5">J10</text>
<text x="135" y="110.3">.1uF</text>
<text x="156.8" y="109.1">500mA</text>
<text x="221.1" y="111.5">C9</text>
<text x="226.8" y="111.5">.1uf</text>
<text x="16.4" y="120">4</text>
<text x="16.4" y="117.1">5</text>
<text x="16.4" y="114.2">6</text>
<text x="94.2" y="117.1">1</text>
<text x="94.2" y="120">2</text>
<text x="135" y="115.7">C6</text>
<text x="171.6" y="118.3" transform="rotate(-90 171.6 118.3)">TX_1</text>
<text x="174.5" y="118.3" transform="rotate(-90 174.5 118.3)">RX_1</text>
<text x="16.4" y="125.7">2</text>
<text x="16.4" y="122.9">3</text>
<text x="80.4" y="125.6">TX_0</text>
<text x="94.2" y="122.9">3</text>
<text x="94.2" y="125.7">4</text>
<text x="177.3" y="121.2" transform="rotate(-90 177.3 121.2)">USB_D-</text>
<text x="180.2" y="120.6" transform="rotate(-90 180.2 120.6)">USB_D+</text>
<text x="188.8" y="121.2" transform="rotate(-90 188.8 121.2)">IO36</text>
<text x="191.7" y="121.2" transform="rotate(-90 191.7 121.2)">IO37</text>
<text x="194.6" y="121.2" transform="rotate(-90 194.6 121.2)">IO38</text>
<text x="197.4" y="121.2" transform="rotate(-90 197.4 121.2)">IO39</text>
<text x="16.4" y="128.6">1</text>
<text x="23" y="128.4">RX_1</text>
<text x="31.6" y="131.3">TMPWR</text>
<text x="80.4" y="128.4">RX_0</text>
<text x="135" y="127.5">10 uF</text>
<text x="151.6" y="127.2" transform="rotate(-90 151.6 127.2)">2</text>
<text x="168.7" y="127.2" transform="rotate(-90 168.7 127.2)">10</text>
<text x="171.6" y="127.2" transform="rotate(-90 171.6 127.2)">11</text>
<text x="174.5" y="127.2" transform="rotate(-90 174.5 127.2)">13</text>
<text x="177.4" y="127.2" transform="rotate(-90 177.4 127.2)">14</text>
<text x="180.3" y="127.2" transform="rotate(-90 180.3 127.2)">23</text>
<text x="183.1" y="127.2" transform="rotate(-90 183.1 127.2)">28</text>
<text x="186" y="127.2" transform="rotate(-90 186 127.2)">29</text>
<text x="188.8" y="127.2" transform="rotate(-90 188.8 127.2)">30</text>
<text x="191.7" y="127.2" transform="rotate(-90 191.7 127.2)">31</text>
<text x="194.6" y="127.2" transform="rotate(-90 194.6 127.2)">32</text>
<text x="197.4" y="127.2" transform="rotate(-90 197.4 127.2)">33</text>
<text x="200.3" y="127.2" transform="rotate(-90 200.3 127.2)">34</text>
<text x="203.2" y="127.2" transform="rotate(-90 203.2 127.2)">35</text>
<text x="206.1" y="127.2" transform="rotate(-90 206.1 127.2)">26</text>
<text x="209" y="127.2" transform="rotate(-90 209 127.2)">16</text>
<text x="211.8" y="127.2" transform="rotate(-90 211.8 127.2)">24</text>
<text x="214.7" y="127.2" transform="rotate(-90 214.7 127.2)">25</text>
<text x="220.4" y="127.2" transform="rotate(-90 220.4 127.2)">1</text>
<text x="223.3" y="127.2" transform="rotate(-90 223.3 127.2)">40</text>
<text x="226.1" y="127.2" transform="rotate(-90 226.1 127.2)">41</text>
<text x="5.8" y="136.1">CONN_008P_IN</text>
<text x="97.6" y="134.4">UART</text>
<text x="180.9" y="143">ESP32-S3-WROOM-1-N4</text>
<text x="229.7" y="140.2">U3</text>
<text x="28.7" y="145.6">USB-CONNECTION</text>
<text x="154.4" y="155.6" transform="rotate(-90 154.4 155.6)">3</text>
<text x="180.3" y="155.6" transform="rotate(-90 180.3 155.6)">4</text>
<text x="183.1" y="155.6" transform="rotate(-90 183.1 155.6)">5</text>
<text x="186" y="155.6" transform="rotate(-90 186 155.6)">6</text>
<text x="188.8" y="155.6" transform="rotate(-90 188.8 155.6)">7</text>
<text x="211.8" y="155.6" transform="rotate(-90 211.8 155.6)">8</text>
<text x="214.7" y="155.6" transform="rotate(-90 214.7 155.6)">9</text>
<text x="235.4" y="156">D3</text>
<text x="11.5" y="158.8">J5</text>
<text x="46" y="160.2">D4</text>
<text x="51.7" y="160.2">Schottky</text>
<text x="154.4" y="161.4" transform="rotate(-90 154.4 161.4)">EN</text>
<text x="160.1" y="157.1" transform="rotate(-90 160.1 157.1)">36</text>
<text x="163" y="157.1" transform="rotate(-90 163 157.1)">37</text>
<text x="168.7" y="157.1" transform="rotate(-90 168.7 157.1)">27</text>
<text x="171.6" y="157.1" transform="rotate(-90 171.6 157.1)">39</text>
<text x="174.5" y="157.1" transform="rotate(-90 174.5 157.1)">38</text>
<text x="177.4" y="157.1" transform="rotate(-90 177.4 157.1)">15</text>
<text x="191.7" y="157.1" transform="rotate(-90 191.7 157.1)">12</text>
<text x="194.6" y="157.1" transform="rotate(-90 194.6 157.1)">17</text>
<text x="197.4" y="157.1" transform="rotate(-90 197.4 157.1)">18</text>
<text x="200.3" y="157.1" transform="rotate(-90 200.3 157.1)">19</text>
<text x="203.2" y="157.1" transform="rotate(-90 203.2 157.1)">20</text>
<text x="206.1" y="157.1" transform="rotate(-90 206.1 157.1)">21</text>
<text x="209" y="157.1" transform="rotate(-90 209 157.1)">22</text>
<text x="221.1" y="157.4">R2</text>
<text x="22.1" y="164">1</text>
<text x="22.1" y="167.1">2</text>
<text x="77.6" y="162.9">USB</text>
<text x="188.8" y="167.1" transform="rotate(-90 188.8 167.1)">IO06</text>
<text x="191.7" y="167.1" transform="rotate(-90 191.7 167.1)">IO07</text>
<text x="194.6" y="167.1" transform="rotate(-90 194.6 167.1)">IO08</text>
<text x="197.4" y="167.1" transform="rotate(-90 197.4 167.1)">IO09</text>
<text x="200.3" y="167.1" transform="rotate(-90 200.3 167.1)">IO10</text>
<text x="218.2" y="167.7">330 1/8W</text>
<text x="235.4" y="167.7">BLUE</text>
<text x="22.1" y="168.7">3</text>
<text x="22.1" y="171.6">4</text>
<text x="25.9" y="171.4">USB_D+</text>
<text x="43.1" y="168.6">USB_D-</text>
<text x="83.3" y="168.9">R3</text>
<text x="163" y="170" transform="rotate(-90 163 170)">RX_0</text>
<text x="165.9" y="170" transform="rotate(-90 165.9 170)">TX_0</text>
<text x="22.1" y="174.5">5</text>
<text x="80.4" y="179.2">1K 1/4W</text>
<text x="102.2" y="177.5">D2</text>
<text x="145.8" y="178.9" transform="rotate(-90 145.8 178.9)">1</text>
<text x="157.9" y="177.5">U7</text>
<text x="163" y="178.9" transform="rotate(-90 163 178.9)">1</text>
<text x="8.2" y="184" transform="rotate(-90 8.2 184)">CONN_005P_000C_1</text>
<text x="59.2" y="183.2">C11</text>
<text x="102.2" y="180.9">GRN</text>
<text x="137.8" y="180.3">U6</text>
<text x="42" y="186.1">C10</text>
<text x="42" y="189.5">22pf</text>
<text x="59.2" y="186.6">22pf</text>
<text x="172.3" y="186.1">Title</text>
<text x="183.7" y="188.9">&lt;Title&gt;</text>
<text x="140.7" y="194.7">Testpoint</text>
<text x="157.9" y="194.7">Testpoint</text>
<text x="172.3" y="194.7">Size</text>
<text x="175.1" y="197.6">A</text>
<text x="183.7" y="194.7">Document Number</text>
<text x="183.7" y="197.6">&lt;Doc&gt;</text>
<text x="261.2" y="197.6">&lt;RevCode&gt;</text>
<text x="267" y="194.7">Rev</text>
<text x="172.3" y="203.3">Date:</text>
<text x="187.2" y="203.3">Friday, March 07, 2025</text>
<text x="229.7" y="203.3">Sheet</text>
<text x="244" y="203.3">1</text>
<text x="252.6" y="203.3">of</text>
<text x="261.2" y="203.3">1</text>
</g>
<g font-size="2.6" fill="#00c">
<text x="118.9" y="17.6">TP</text>
<text x="141.9" y="17.6">TP</text>
<text x="30.2" y="18.2">CENTER</text>
<text x="32.2" y="27.1">SHUNT</text>
<text x="202.4" y="24.2">Vin</text>
<text x="220.3" y="24.2">SWout</text>
<text x="31.6" y="34.5">SPRING</text>
<text x="207.9" y="35.9" transform="rotate(-90 207.9 35.9)">ON/OFF</text>
<text x="216.5" y="35.9" transform="rotate(-90 216.5 35.9)">GND</text>
<text x="225.2" y="32.8">Vs</text>
<text x="167.7" y="100.8">TP</text>
<text x="191" y="99.1" transform="rotate(-90 191 99.1)">TP</text>
<text x="153.4" y="135.3" transform="rotate(-90 153.4 135.3)">3V3</text>
<text x="170.6" y="136.3" transform="rotate(-90 170.6 136.3)">IO17</text>
<text x="173.5" y="136.3" transform="rotate(-90 173.5 136.3)">IO18</text>
<text x="176.4" y="136.3" transform="rotate(-90 176.4 136.3)">IO19</text>
<text x="179.2" y="136.3" transform="rotate(-90 179.2 136.3)">IO20</text>
<text x="182.1" y="136.3" transform="rotate(-90 182.1 136.3)">IO21</text>
<text x="185" y="136.3" transform="rotate(-90 185 136.3)">IO35</text>
<text x="187.8" y="136.3" transform="rotate(-90 187.8 136.3)">IO36</text>
<text x="190.7" y="136.3" transform="rotate(-90 190.7 136.3)">IO37</text>
<text x="193.6" y="136.3" transform="rotate(-90 193.6 136.3)">IO38</text>
<text x="196.5" y="136.3" transform="rotate(-90 196.5 136.3)">IO39</text>
<text x="199.3" y="136.3" transform="rotate(-90 199.3 136.3)">IO40</text>
<text x="202.2" y="136.3" transform="rotate(-90 202.2 136.3)">IO41</text>
<text x="205.1" y="136.3" transform="rotate(-90 205.1 136.3)">IO42</text>
<text x="207.9" y="136.3" transform="rotate(-90 207.9 136.3)">IO45</text>
<text x="210.8" y="136.3" transform="rotate(-90 210.8 136.3)">IO46</text>
<text x="213.7" y="136.3" transform="rotate(-90 213.7 136.3)">IO47</text>
<text x="216.5" y="136.3" transform="rotate(-90 216.5 136.3)">IO48</text>
<text x="222.3" y="136.4" transform="rotate(-90 222.3 136.4)">GND</text>
<text x="225.2" y="136.4" transform="rotate(-90 225.2 136.4)">GND</text>
<text x="228" y="137.7" transform="rotate(-90 228 137.7)">EPAD</text>
<text x="156.3" y="150.7" transform="rotate(-90 156.3 150.7)">EN</text>
<text x="162" y="150.7" transform="rotate(-90 162 150.7)">RXD0</text>
<text x="164.9" y="150.7" transform="rotate(-90 164.9 150.7)">TXD0</text>
<text x="170.6" y="150.7" transform="rotate(-90 170.6 150.7)">IO0</text>
<text x="173.5" y="150.7" transform="rotate(-90 173.5 150.7)">IO1</text>
<text x="176.4" y="150.7" transform="rotate(-90 176.4 150.7)">IO2</text>
<text x="179.2" y="150.7" transform="rotate(-90 179.2 150.7)">IO3</text>
<text x="182.1" y="150.7" transform="rotate(-90 182.1 150.7)">IO4</text>
<text x="185" y="150.7" transform="rotate(-90 185 150.7)">IO5</text>
<text x="187.8" y="150.7" transform="rotate(-90 187.8 150.7)">IO6</text>
<text x="190.7" y="150.7" transform="rotate(-90 190.7 150.7)">IO7</text>
<text x="193.6" y="150.7" transform="rotate(-90 193.6 150.7)">IO8</text>
<text x="196.5" y="150.7" transform="rotate(-90 196.5 150.7)">IO9</text>
<text x="199.3" y="150.7" transform="rotate(-90 199.3 150.7)">IO10</text>
<text x="202.2" y="150.7" transform="rotate(-90 202.2 150.7)">IO11</text>
<text x="205.1" y="150.7" transform="rotate(-90 205.1 150.7)">IO12</text>
<text x="207.9" y="150.7" transform="rotate(-90 207.9 150.7)">IO13</text>
<text x="210.8" y="150.7" transform="rotate(-90 210.8 150.7)">IO14</text>
<text x="213.7" y="150.7" transform="rotate(-90 213.7 150.7)">IO15</text>
<text x="216.5" y="150.7" transform="rotate(-90 216.5 150.7)">IO16</text>
<text x="13.3" y="164.8">VCC</text>
<text x="17.3" y="167.7">D-</text>
<text x="15.3" y="170.6">D+</text>
<text x="16.2" y="173.4">ID</text>
<text x="13" y="176.3">GND</text>
<text x="145" y="185.2">TP</text>
<text x="162.2" y="185.2">TP</text>
</g>
<g font-size="2.6" fill="#cc8006">
<text x="253.5" y="36.9">+</text>
<text x="193.2" y="48.3">+</text>
</g>
<g font-size="2.1">
<text x="30.2" y="2.2">5</text>
<text x="84.7" y="2.2">4</text>
<text x="139.2" y="2.2">3</text>
<text x="193.8" y="2.2">2</text>
<text x="248.3" y="2.2">1</text>
<text x=".8" y="29.8">D</text>
<text x="276.3" y="29.8">D</text>
<text x=".8" y="80.1">C</text>
<text x="276.3" y="80.1">C</text>
<text x=".8" y="130.3">B</text>
<text x="276.3" y="130.3">B</text>
<text x=".8" y="180.5">A</text>
<text x="276.3" y="180.5">A</text>
<text x="30.2" y="206">5</text>
<text x="84.7" y="206">4</text>
<text x="139.2" y="206">3</text>
<text x="193.8" y="206">2</text>
<text x="248.3" y="206">1</text>
</g>
</svg>
